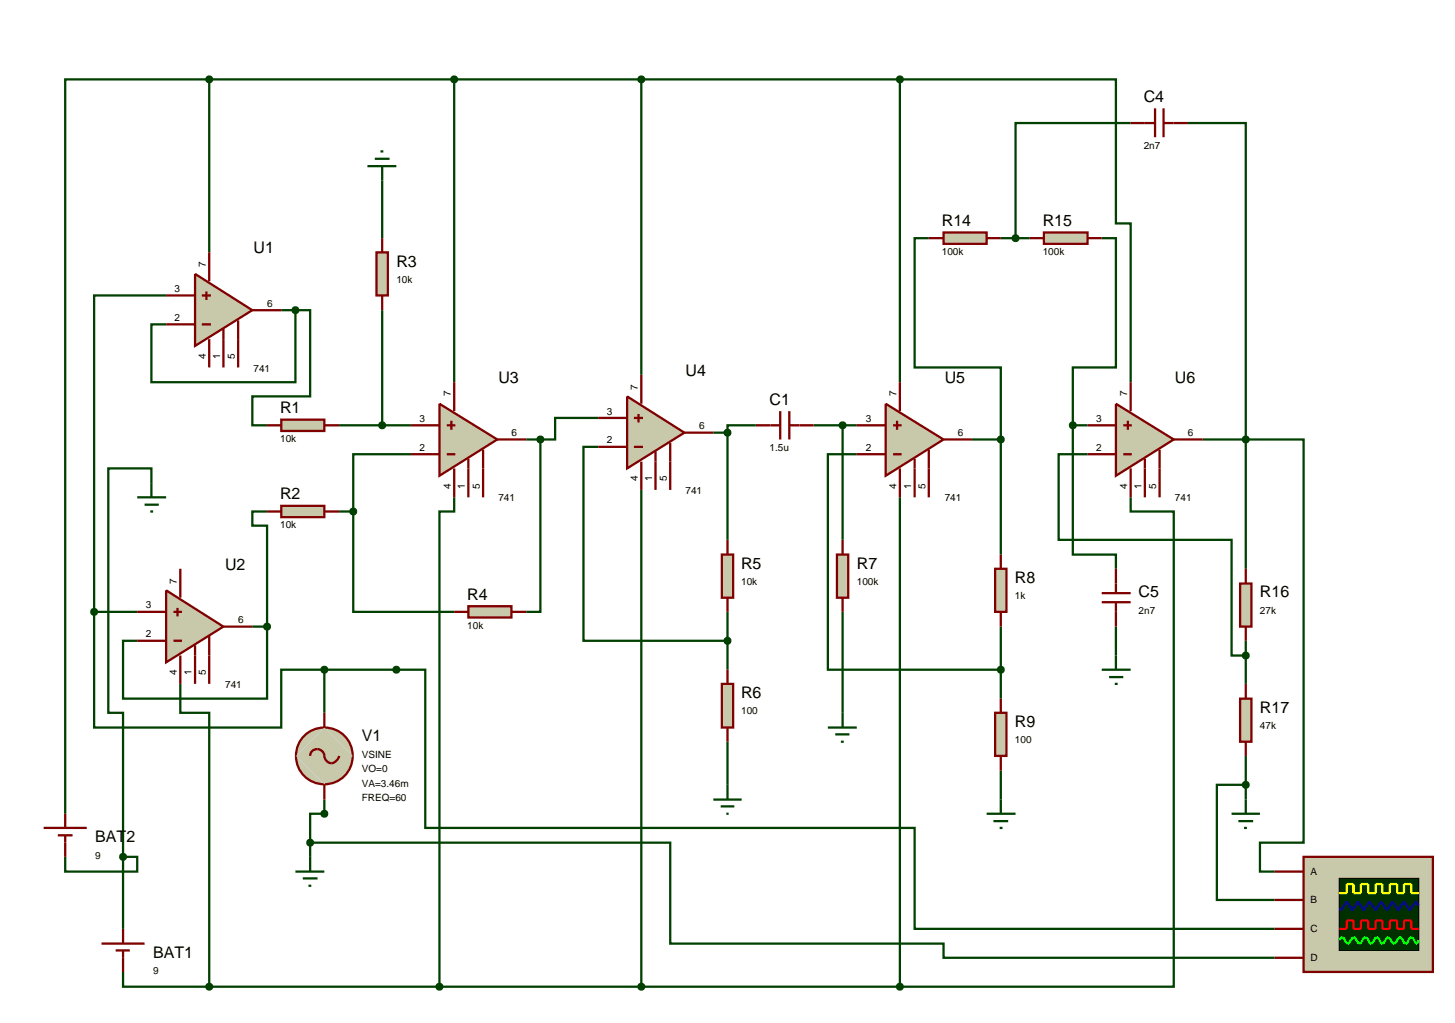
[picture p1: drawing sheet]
<svg xmlns="http://www.w3.org/2000/svg" width="257mm" height="180mm" viewBox="0 0 257 180" stroke-linecap="round" stroke-linejoin="round" font-family="sans-serif">
<g fill="none" stroke="#004000" stroke-width=".4">
<path d="M36.9 14h-25.4v129.5M36.9 14v30.5M36.9 14h121.8M80.1 14v53.4M113.1 14v52.1M158.7 14h38.1v25.4h2.6v28M158.7 14v53.4M67.4 31.8v10.2M199.4 21.7h-20.3v20.3M209.5 21.7h10.2v55.8M29.3 52.1h-12.7v55.8M49.6 54.7h2.5"/>
<path d="M52.1 54.7v12.7h-25.4v-10.2h2.6M52.1 54.7h2.6v15.2h-10.2v5.1h2.6M67.4 54.7v20.3M163.8 42h-2.5v22.8h15.2v12.7M176.5 42h5.1M194.3 42h2.5v22.8h-7.6v10.2M59.8 75h12.7M92.8 77.5h2.5M95.3 77.5v30.4h-2.5M105.5 73.7h-7.6v3.8h-2.6M105.5 78.8h-2.6v34.2h25.4M125.8 76.3h2.5"/>
<path d="M128.3 76.3v18.9M133.3 75h-5v1.3M143.5 75h7.6M148.6 75v20.2M171.4 77.5h5.1M176.5 77.5v20.3M189.2 75v22.8h7.6v2.5M189.2 75h2.6M212.1 77.5h7.6M219.7 77.5h10.2v71.1h-7.7v5.1h2.6M219.7 77.5v22.8M26.7 85.2v-2.6h-7.6v43.1h2.6v25.4"/>
<path d="M47.1 90.2h-2.6v2.5h2.6v17.8M59.8 90.2h2.5M62.3 90.2v17.7h17.8M72.5 80.1h-10.2v10.1M80.1 87.7v2.5h-2.6v83.8M113.1 86.4v87.6M151.1 80.1h-5.1v38h30.5M158.7 87.7v86.3M191.8 80.1h-5.1v15.1h30.5v20.4h2.5M199.4 87.7v2.5h7.6v83.8h-48.3M16.6 107.9v20.4h33v-10.2h7.6M16.6 107.9h7.6"/>
<path d="M44.5 110.5h2.6M47.1 110.5v12.7h-25.4v-10.2h2.5M57.2 118.1h17.8v27.9h86.3v17.8h63.5M57.2 118.1v7.6M128.3 107.9v10.2M148.6 107.9v17.8M176.5 110.5v12.7M196.8 110.5v5.1M219.7 113v7.6M31.8 120.6v5.1h5.1v48.3M128.3 130.8v7.6M176.5 135.9v5.1"/>
<path d="M219.7 138.4h-5.1v20.3h10.2M219.7 133.3v7.7M11.5 151.1v2.6h12.7v-2.6h-2.5M21.7 151.1v12.7M54.7 148.6h63.5v17.8h48.2v2.5h58.4M54.7 148.6v2.5M57.2 141v2.5h-2.5v5.1M21.7 171.4v2.6h15.2M36.9 174h121.8"/>
</g>
<path d="M34.4 48.3l10.1 6.4-10.1 6.3z" fill="#c8c8aa" stroke="#800000" stroke-width=".4"/>
<path d="M29.3 57.2h5.1M29.3 52.1h5.1M35.6 57.2h1.6M35.6 52.1h1.6M36.4 51.4v1.5M36.9 44.5v5.1M36.9 59.8v5M39.4 58v6.8M42 56.5v8.3M44.5 54.7h5.1" fill="none" stroke="#800000" stroke-width=".4"/>
<path d="M29.3 104.1l10.1 6.4-10.1 6.3z" fill="#c8c8aa" stroke="#800000" stroke-width=".4"/>
<path d="M24.2 113h5.1M24.2 107.9h5.1M30.6 113h1.5M30.6 107.9h1.5M31.3 107.2v1.5M31.8 100.3v5.1M31.8 115.6v5M34.4 113.8v6.8M36.9 112.2v8.4M39.4 110.5h5.1" fill="none" stroke="#800000" stroke-width=".4"/>
<path d="M77.5 71.2l10.2 6.3-10.2 6.4z" fill="#c8c8aa" stroke="#800000" stroke-width=".4"/>
<path d="M72.5 75h5M78.8 75h1.5M79.6 74.2v1.6M80.1 67.4v5.1M85.2 79.3v8.4M87.7 77.5h5.1M72.5 80.1h5M78.8 80.1h1.5M80.1 82.6v5.1M82.6 80.9v6.8" fill="none" stroke="#800000" stroke-width=".4"/>
<path d="M110.6 69.9l10.1 6.4-10.1 6.3z" fill="#c8c8aa" stroke="#800000" stroke-width=".4"/>
<path d="M105.5 78.8h5.1M105.5 73.7h5.1M111.8 78.8h1.6M111.8 73.7h1.6M112.6 73v1.5M113.1 66.1v5.1M115.6 79.6v6.8M118.2 78.1v8.3M120.7 76.3h5.1M113.1 81.4v5" fill="none" stroke="#800000" stroke-width=".4"/>
<path d="M156.2 71.2l10.2 6.3-10.2 6.4z" fill="#c8c8aa" stroke="#800000" stroke-width=".4"/>
<path d="M151.1 75h5.1M157.5 75h1.5M158.2 74.2v1.6M158.7 67.4v5.1M163.8 79.3v8.4M166.4 77.5h5M151.1 80.1h5.1M157.5 80.1h1.5M158.7 82.6v5.1M161.3 80.9v6.8" fill="none" stroke="#800000" stroke-width=".4"/>
<path d="M196.8 71.2l10.2 6.3-10.2 6.4z" fill="#c8c8aa" stroke="#800000" stroke-width=".4"/>
<path d="M191.8 75h5M198.1 75h1.5M198.9 74.2v1.6M199.4 67.4v5.1M204.5 79.3v8.4M207 77.5h5.1M191.8 80.1h5M198.1 80.1h1.5M199.4 82.6v5.1M201.9 80.9v6.8" fill="none" stroke="#800000" stroke-width=".4"/>
<path d="M49.6 74h7.6v2h-7.6z" fill="#c8c8aa" stroke="#800000" stroke-width=".4"/>
<path d="M47.1 75h2.5M57.2 75h2.6" fill="none" stroke="#800000" stroke-width=".4"/>
<path d="M49.6 89.2h7.6v2h-7.6z" fill="#c8c8aa" stroke="#800000" stroke-width=".4"/>
<path d="M47.1 90.2h2.5M57.2 90.2h2.6" fill="none" stroke="#800000" stroke-width=".4"/>
<path d="M66.4 44.5h2v7.6h-2z" fill="#c8c8aa" stroke="#800000" stroke-width=".4"/>
<path d="M67.4 42v2.5M67.4 52.1v2.6" fill="none" stroke="#800000" stroke-width=".4"/>
<path d="M82.6 106.9h7.6v2h-7.6z" fill="#c8c8aa" stroke="#800000" stroke-width=".4"/>
<path d="M80.1 107.9h2.5M90.2 107.9h2.6" fill="none" stroke="#800000" stroke-width=".4"/>
<path d="M127.3 97.8h2v7.6h-2z" fill="#c8c8aa" stroke="#800000" stroke-width=".4"/>
<path d="M128.3 95.2v2.6M128.3 105.4v2.5" fill="none" stroke="#800000" stroke-width=".4"/>
<path d="M127.3 120.6h2v7.7h-2z" fill="#c8c8aa" stroke="#800000" stroke-width=".4"/>
<path d="M128.3 118.1v2.5M128.3 128.3v2.5" fill="none" stroke="#800000" stroke-width=".4"/>
<path d="M147.6 97.8h2v7.6h-2z" fill="#c8c8aa" stroke="#800000" stroke-width=".4"/>
<path d="M148.6 95.2v2.6M148.6 105.4v2.5" fill="none" stroke="#800000" stroke-width=".4"/>
<path d="M175.5 100.3h2v7.6h-2z" fill="#c8c8aa" stroke="#800000" stroke-width=".4"/>
<path d="M176.5 97.8v2.5M176.5 107.9v2.6" fill="none" stroke="#800000" stroke-width=".4"/>
<path d="M175.5 125.7h2v7.6h-2z" fill="#c8c8aa" stroke="#800000" stroke-width=".4"/>
<path d="M176.5 123.2v2.5M176.5 133.3v2.6" fill="none" stroke="#800000" stroke-width=".4"/>
<path d="M166.4 41h7.6v2h-7.6z" fill="#c8c8aa" stroke="#800000" stroke-width=".4"/>
<path d="M163.8 42h2.6M174 42h2.5" fill="none" stroke="#800000" stroke-width=".4"/>
<path d="M184.1 41h7.7v2h-7.7z" fill="#c8c8aa" stroke="#800000" stroke-width=".4"/>
<path d="M181.6 42h2.5M191.8 42h2.5" fill="none" stroke="#800000" stroke-width=".4"/>
<path d="M218.7 102.9h2v7.6h-2z" fill="#c8c8aa" stroke="#800000" stroke-width=".4"/>
<path d="M219.7 100.3v2.6M219.7 110.5v2.5" fill="none" stroke="#800000" stroke-width=".4"/>
<path d="M218.7 123.2h2v7.6h-2z" fill="#c8c8aa" stroke="#800000" stroke-width=".4"/>
<g fill="none" stroke="#800000" stroke-width=".4">
<path d="M203.7 19.1v5.1M205.2 19.1v5.1M199.4 21.7h4.3M205.2 21.7h4.3M133.3 75h4.3M137.6 72.5v5M139.2 72.5v5M139.2 75h4.3M194.3 106.2h5.1M194.3 104.6h5.1M196.8 100.3v4.3M196.8 106.2v4.3"/>
<path d="M219.7 120.6v2.6M219.7 130.8v2.5"/>
</g>
<path d="M51.7 54.4l.4-.2-.5 .5zM52.1 54.2l.4 .2 .1 .3zM52.1 55.2l.5-.5-.1 .3zM51.6 54.7l.5 .5-.4-.2z" fill="#004000" stroke="#004000" stroke-width=".4"/>
<path d="M52.1 54.2l.5 .5-.5 .5-.5-.5z" fill="#004000"/>
<path d="M67 74.7l.4-.2-.5 .5zM67.4 74.5l.3 .1 .2 .4zM67.9 75l-.2 .4-.3 .1zM66.9 75l.5 .5-.4-.2z" fill="#004000" stroke="#004000" stroke-width=".4"/>
<path d="M66.9 75l.5-.5 .5 .5-.5 .5z" fill="#004000"/>
<path d="M61.9 89.9l.4-.2-.5 .5zM62.3 89.7l.3 .1 .2 .4zM62.3 90.7l.5-.5-.2 .4zM61.8 90.2l.5 .5-.3-.1z" fill="#004000" stroke="#004000" stroke-width=".4"/>
<path d="M61.8 90.2l.5-.5 .5 .5-.5 .5z" fill="#004000"/>
<path d="M46.7 110.2l.4-.2-.5 .5zM47.1 110l.4 .2 .1 .3zM47.6 110.5l-.1 .3-.4 .2zM46.6 110.5l.5 .5-.3-.1z" fill="#004000" stroke="#004000" stroke-width=".4"/>
<path d="M46.6 110.5l.5-.5 .5 .5-.5 .5z" fill="#004000"/>
<path d="M94.9 77.2l.4-.2-.5 .5zM95.3 77l.3 .1 .2 .4zM95.8 77.5l-.2 .4-.3 .1zM94.8 77.5l.5 .5-.3-.1z" fill="#004000" stroke="#004000" stroke-width=".4"/>
<path d="M94.8 77.5l.5-.5 .5 .5-.5 .5z" fill="#004000"/>
<path d="M127.9 112.7l.4-.2-.5 .5zM128.3 112.5l.4 .2 .1 .3zM128.8 113l-.2 .4-.3 .1zM127.8 113l.5 .5-.3-.1z" fill="#004000" stroke="#004000" stroke-width=".4"/>
<path d="M128.3 112.5l.5 .5-.5 .5-.5-.5z" fill="#004000"/>
<path d="M128 75.9l.3-.1-.5 .5zM128.3 75.8l.3 .1 .2 .4zM128.8 76.3l-.1 .3-.4 .2zM127.8 76.3l.5 .5-.4-.2z" fill="#004000" stroke="#004000" stroke-width=".4"/>
<path d="M127.8 76.3l.5-.5 .5 .5-.5 .5z" fill="#004000"/>
<path d="M148.3 74.6l.3-.1-.5 .5zM148.6 74.5l.3 .1 .2 .4zM149.1 75l-.1 .3-.4 .2zM148.1 75l.5 .5-.4-.2z" fill="#004000" stroke="#004000" stroke-width=".4"/>
<path d="M148.1 75l.5-.5 .5 .5-.5 .5z" fill="#004000"/>
<path d="M176.2 117.7l.3-.1-.5 .5zM176.5 117.6l.4 .2 .1 .3zM177 118.1l-.2 .4-.3 .1zM176 118.1l.5 .5-.3-.1z" fill="#004000" stroke="#004000" stroke-width=".4"/>
<path d="M176.5 117.6l.5 .5-.5 .5-.5-.5z" fill="#004000"/>
<path d="M176.1 77.2l.4-.2-.5 .5zM176.5 77l.3 .1 .2 .4zM177 77.5l-.1 .3-.4 .2zM176 77.5l.5 .5-.4-.2z" fill="#004000" stroke="#004000" stroke-width=".4"/>
<path d="M176.5 77l.5 .5-.5 .5-.5-.5z" fill="#004000"/>
<path d="M188.8 74.7l.4-.2-.5 .5zM189.2 74.5l.4 .2 .1 .3zM189.7 75l-.1 .3-.4 .2zM188.7 75l.5 .5-.4-.2z" fill="#004000" stroke="#004000" stroke-width=".4"/>
<path d="M188.7 75l.5-.5 .5 .5-.5 .5z" fill="#004000"/>
<path d="M178.7 41.7l.4-.2-.5 .5zM179.1 41.5l.3 .1 .2 .4zM179.6 42l-.1 .3-.4 .2zM178.6 42l.5 .5-.4-.2z" fill="#004000" stroke="#004000" stroke-width=".4"/>
<path d="M178.6 42l.5-.5 .5 .5-.5 .5z" fill="#004000"/>
<path d="M219.3 115.3l.4-.2-.5 .5zM219.7 115.1l.3 .1 .2 .4zM219.7 116.1l.5-.5-.2 .4zM219.2 115.6l.5 .5-.3-.1z" fill="#004000" stroke="#004000" stroke-width=".4"/>
<path d="M219.2 115.6l.5-.5 .5 .5-.5 .5z" fill="#004000"/>
<path d="M219.3 77.2l.4-.2-.5 .5zM219.7 77l.4 .2 .1 .3zM219.7 78l.5-.5-.1 .3zM219.2 77.5l.5 .5-.3-.1z" fill="#004000" stroke="#004000" stroke-width=".4"/>
<path d="M219.2 77.5l.5-.5 .5 .5-.5 .5z" fill="#004000"/>
<g fill="none" stroke="#004000" stroke-width=".4">
<path d="M64.8 29.3h5.1M66.1 28h2.6M67.1 26.7h.5M67.4 29.3v2.5M24.2 87.7h5.1M25.5 89h2.5M26.5 90.2h.5M26.7 85.2v2.5M194.3 118.1h5.1M195.6 119.4h2.5M196.8 115.6v2.5M128.3 138.4v2.6"/>
<path d="M146 128.3h5.1M147.3 129.5h2.5M148.3 130.8h.5M148.6 125.7v2.6M196.6 120.6h.5M52.1 153.7h5.1M53.4 154.9h2.6M54.4 156.2h.5M54.7 151.1v2.6M125.8 141h5M127.1 142.2h2.4M128.1 143.5h.4"/>
<path d="M174 143.5h5.1M175.2 144.8h2.6M176.3 146h.5M176.5 141v2.5M217.2 143.5h5M218.4 144.8h2.6M219.4 146h.5M219.7 141v2.5"/>
</g>
<path d="M36.5 13.7l.4-.2-.5 .5zM36.9 13.5l.3 .1 .2 .4zM36.9 14.5l.5-.5-.2 .4zM36.4 14l.5 .5-.4-.2z" fill="#004000" stroke="#004000" stroke-width=".4"/>
<path d="M36.4 14l.5-.5 .5 .5-.5 .5z" fill="#004000"/>
<path d="M79.7 13.7l.4-.2-.5 .5zM80.1 13.5l.3 .1 .2 .4zM80.1 14.5l.5-.5-.2 .4zM79.6 14l.5 .5-.4-.2z" fill="#004000" stroke="#004000" stroke-width=".4"/>
<path d="M80.1 13.5l.5 .5-.5 .5-.5-.5z" fill="#004000"/>
<path d="M112.8 13.6l.3-.1-.5 .5zM113.1 13.5l.3 .1 .2 .4zM113.1 14.5l.5-.5-.2 .4zM112.6 14l.5 .5-.3-.1z" fill="#004000" stroke="#004000" stroke-width=".4"/>
<path d="M113.1 13.5l.5 .5-.5 .5-.5-.5z" fill="#004000"/>
<path d="M158.3 13.7l.4-.2-.5 .5zM158.7 13.5l.3 .1 .2 .4zM158.7 14.5l.5-.5-.2 .4zM158.2 14l.5 .5-.4-.2z" fill="#004000" stroke="#004000" stroke-width=".4"/>
<path d="M158.7 13.5l.5 .5-.5 .5-.5-.5z" fill="#004000"/>
<path d="M36.5 173.7l.4-.2-.5 .5zM36.9 173.5l.3 .1 .2 .4zM37.4 174l-.1 .3-.4 .2zM36.4 174l.5 .5-.4-.2z" fill="#004000" stroke="#004000" stroke-width=".4"/>
<path d="M36.4 174l.5-.5 .5 .5-.5 .5z" fill="#004000"/>
<path d="M77.2 173.6l.3-.1-.5 .5zM77.5 173.5l.3 .1 .2 .4zM78 174l-.1 .3-.4 .2zM77 174l.5 .5-.4-.2z" fill="#004000" stroke="#004000" stroke-width=".4"/>
<path d="M77.5 173.5l.5 .5-.5 .5-.5-.5z" fill="#004000"/>
<path d="M112.8 173.6l.3-.1-.5 .5zM113.1 173.5l.3 .1 .2 .4zM113.6 174l-.2 .4-.3 .1zM112.6 174l.5 .5-.4-.2z" fill="#004000" stroke="#004000" stroke-width=".4"/>
<path d="M113.1 173.5l.5 .5-.5 .5-.5-.5z" fill="#004000"/>
<path d="M158.4 173.6l.3-.1-.5 .5zM158.7 173.5l.3 .1 .2 .4zM159.2 174l-.2 .4-.3 .1zM158.2 174l.5 .5-.4-.2z" fill="#004000" stroke="#004000" stroke-width=".4"/>
<path d="M158.7 173.5l.5 .5-.5 .5-.5-.5z" fill="#004000"/>
<path d="M219.3 138.1l.4-.2-.5 .5zM219.7 137.9l.4 .2 .1 .3zM219.7 138.9l.5-.5-.2 .4zM219.2 138.4l.5 .5-.3-.1z" fill="#004000" stroke="#004000" stroke-width=".4"/>
<path d="M219.2 138.4l.5-.5 .5 .5-.5 .5z" fill="#004000"/>
<path d="M53.4 130.1a5 5 0 0 1 3.8-1.8l-5 5a5 5 0 0 1 1.2-3.2zM57.2 128.3a5 5 0 0 1 5 5zM57.2 138.3l5-5a5 5 0 0 1-5 5zM52.2 133.3l5 5a5 5 0 0 1-5-5z" fill="#c8c8aa" stroke="#800000" stroke-width=".4"/>
<path d="M52.2 133.3l5-5 5 5-5 5z" fill="#c8c8aa"/>
<path d="M54.7 133.3a1.29 1.29 0 0 1 1.5-1.2 1.29 1.29 0 0 1 1.1 1.5 1.21 1.21 0 0 0 1 1 1.21 1.21 0 0 0 1.2-.6l.3-.7M57.2 125.7v2.6M57.2 138.4v2.6" fill="none" stroke="#800000" stroke-width=".4"/>
<path d="M16.3 107.5l.3-.1-.5 .5zM16.6 107.4l.3 .1 .2 .4zM17.1 107.9l-.2 .4-.3 .1zM16.1 107.9l.5 .5-.4-.2z" fill="#004000" stroke="#004000" stroke-width=".4"/>
<path d="M16.6 107.4l.5 .5-.5 .5-.5-.5z" fill="#004000"/>
<path d="M56.9 117.7l.3-.1-.5 .5zM57.2 117.6l.4 .2 .1 .3zM57.7 118.1l-.1 .3-.4 .2zM56.7 118.1l.5 .5-.3-.1z" fill="#004000" stroke="#004000" stroke-width=".4"/>
<path d="M56.7 118.1l.5-.5 .5 .5-.5 .5z" fill="#004000"/>
<path d="M54.4 148.2l.3-.1-.5 .5zM54.7 148.1l.3 .1 .2 .4zM55.2 148.6l-.2 .4-.3 .1zM54.2 148.6l.5 .5-.4-.2z" fill="#004000" stroke="#004000" stroke-width=".4"/>
<path d="M54.7 148.1l.5 .5-.5 .5-.5-.5z" fill="#004000"/>
<path d="M229.9 151.1h22.8v20.3h-22.8z" fill="#c8c8aa" stroke="#800000" stroke-width=".4"/>
<path d="M236.2 154.9h14v12.7h-14z" fill="#003000" stroke="#000" stroke-width=".2"/>
<path d="M236.2 157.5h1.3v-1.6h1.2v1.6h1.3v-1.6h1.3v1.6h1.3v-1.6h1.2v1.6h1.3v-1.6h1.3v1.6h1.2v-1.6h1.3v1.6h1.3" fill="none" stroke="#ff0" stroke-width=".4"/>
<path d="M236.2 163.8h1.3v-1.5h1.2v1.5h1.3v-1.5h1.3v1.5h1.3v-1.5h1.2v1.5h1.3v-1.5h1.3v1.5h1.2v-1.5h1.3v1.5h1.3" fill="none" stroke="#f00" stroke-width=".4"/>
<path d="M250.2 159.7l-.5-.7-1.1 1.5-1-1.5-1 1.5-1-1.5-1 1.5-1-1.5-1 1.5-1.1-1.5-1 1.5-1-1.5-1 1.5-1-1.5-1 1.5-.3-.2" fill="none" stroke="#00f" stroke-width=".4"/>
<path d="M236.2 165.8l.2-.4 .3-.1 .3 .1 .4 .8 .3 .2 .3-.2 .3-.5 .4-.4 .3 .1 .5 .8 .3 .2 .7-1 .3-.1 .3 .1 .4 .8 .3 .2 .3-.2 .4-.8 .3-.1 .3 .1 .4 .8 .3 .2 .3-.2 .3-.5 .4-.4 .3 .1 .5 .8 .3 .2 .7-1 .3-.1 .3 .1 .4 .8 .3 .2 .3-.2 .4-.8 .3-.1 .3 .1 .4 .8 .3 .2 .3-.6" fill="none" stroke="#0f0" stroke-width=".4"/>
<path d="M224.8 153.7h5.1M224.8 158.7h5.1M224.8 163.8h5.1M224.8 168.9h5.1" fill="none" stroke="#800000" stroke-width=".4"/>
<path d="M69.6 117.7l.3-.1-.5 .5zM69.9 117.6l.4 .2 .1 .3zM70.4 118.1l-.1 .3-.4 .2zM69.4 118.1l.5 .5-.3-.1z" fill="#004000" stroke="#004000" stroke-width=".4"/>
<path d="M69.4 118.1l.5-.5 .5 .5-.5 .5z" fill="#004000"/>
<path d="M56.8 143.2l.4-.2-.5 .5zM57.2 143l.4 .2 .1 .3zM57.2 144l.5-.5-.2 .4zM56.7 143.5l.5 .5-.3-.1z" fill="#004000" stroke="#004000" stroke-width=".4"/>
<path d="M56.7 143.5l.5-.5 .5 .5-.5 .5z" fill="#004000"/>
<path d="M7.7 146h7.6M10.2 147.3h2.6M11.5 143.5v2.5M11.5 147.3v3.8M17.9 166.4h7.6M20.4 167.6h2.5M21.7 163.8v2.6M21.7 167.6v3.8" fill="none" stroke="#800000" stroke-width=".4"/>
<path d="M21.3 150.8l.4-.2-.5 .5zM21.7 150.6l.4 .2 .1 .3zM22.2 151.1l-.2 .4-.3 .1zM21.2 151.1l.5 .5-.3-.1z" fill="#004000" stroke="#004000" stroke-width=".4"/>
<path d="M21.2 151.1l.5-.5 .5 .5-.5 .5z" fill="#004000"/>
<g font-size="2.8">
<text x="201.7" y="18">C4</text>
<text x="166.1" y="39.9">R14</text>
<text x="183.9" y="39.9">R15</text>
<text x="44.7" y="44.7">U1</text>
<text x="69.9" y="47.1">R3</text>
<text x="87.9" y="67.6">U3</text>
<text x="120.9" y="66.3">U4</text>
<text x="135.7" y="71.4">C1</text>
<text x="166.6" y="67.6">U5</text>
<text x="207.2" y="67.6">U6</text>
<text x="49.4" y="72.9">R1</text>
<text x="49.4" y="88.1">R2</text>
<text x="39.7" y="100.5">U2</text>
<text x="130.7" y="100.4">R5</text>
<text x="151.1" y="100.4">R7</text>
<text x="82.4" y="105.8">R4</text>
<text x="179" y="102.9">R8</text>
<text x="200.8" y="105.4">C5</text>
<text x="222.2" y="105.4">R16</text>
<text x="130.7" y="123.2">R6</text>
<text x="222.2" y="125.8">R17</text>
<text x="63.8" y="130.8">V1</text>
<text x="179" y="128.3">R9</text>
<text x="16.8" y="148.6">BAT2</text>
<text x="27" y="168.9">BAT1</text>
</g>
<g font-size="1.8">
<text x="201.7" y="26.2">2n7</text>
<text x="36.3" y="47.1" transform="rotate(-90 36.3 47.1)">7</text>
<text x="166.1" y="45">100k</text>
<text x="183.9" y="45">100k</text>
<text x="30.8" y="51.5">3</text>
<text x="69.9" y="49.9">10k</text>
<text x="30.8" y="56.6">2</text>
<text x="47.1" y="54.1">6</text>
<text x="36.3" y="63.3" transform="rotate(-90 36.3 63.3)">4</text>
<text x="38.8" y="63.3" transform="rotate(-90 38.8 63.3)">1</text>
<text x="41.4" y="63.3" transform="rotate(-90 41.4 63.3)">5</text>
<text x="44.7" y="65.6">741</text>
<text x="79.5" y="69.9" transform="rotate(-90 79.5 69.9)">7</text>
<text x="112.5" y="68.7" transform="rotate(-90 112.5 68.7)">7</text>
<text x="158.1" y="69.9" transform="rotate(-90 158.1 69.9)">7</text>
<text x="198.8" y="69.9" transform="rotate(-90 198.8 69.9)">7</text>
<text x="49.4" y="78">10k</text>
<text x="74" y="74.4">3</text>
<text x="90.2" y="76.9">6</text>
<text x="107" y="73.1">3</text>
<text x="123.3" y="75.7">6</text>
<text x="152.7" y="74.4">3</text>
<text x="168.9" y="76.9">6</text>
<text x="193.3" y="74.4">3</text>
<text x="209.5" y="76.9">6</text>
<text x="74" y="79.5">2</text>
<text x="107" y="78.2">2</text>
<text x="135.7" y="79.6">1.5u</text>
<text x="152.7" y="79.5">2</text>
<text x="193.3" y="79.5">2</text>
<text x="79.5" y="86.2" transform="rotate(-90 79.5 86.2)">4</text>
<text x="82" y="86.2" transform="rotate(-90 82 86.2)">1</text>
<text x="84.6" y="86.2" transform="rotate(-90 84.6 86.2)">5</text>
<text x="87.9" y="88.4">741</text>
<text x="112.5" y="84.9" transform="rotate(-90 112.5 84.9)">4</text>
<text x="115" y="84.9" transform="rotate(-90 115 84.9)">1</text>
<text x="117.6" y="84.9" transform="rotate(-90 117.6 84.9)">5</text>
<text x="120.9" y="87.2">741</text>
<text x="158.1" y="86.2" transform="rotate(-90 158.1 86.2)">4</text>
<text x="160.7" y="86.2" transform="rotate(-90 160.7 86.2)">1</text>
<text x="163.2" y="86.2" transform="rotate(-90 163.2 86.2)">5</text>
<text x="166.6" y="88.4">741</text>
<text x="198.8" y="86.2" transform="rotate(-90 198.8 86.2)">4</text>
<text x="201.3" y="86.2" transform="rotate(-90 201.3 86.2)">1</text>
<text x="203.9" y="86.2" transform="rotate(-90 203.9 86.2)">5</text>
<text x="207.2" y="88.4">741</text>
<text x="49.4" y="93.2">10k</text>
<text x="25.7" y="107.3">3</text>
<text x="31.2" y="102.9" transform="rotate(-90 31.2 102.9)">7</text>
<text x="130.7" y="103.2">10k</text>
<text x="151.1" y="103.2">100k</text>
<text x="179" y="105.7">1k</text>
<text x="25.7" y="112.4">2</text>
<text x="42" y="109.9">6</text>
<text x="82.4" y="110.9">10k</text>
<text x="200.8" y="108.3">2n7</text>
<text x="222.2" y="108.3">27k</text>
<text x="31.2" y="119.1" transform="rotate(-90 31.2 119.1)">4</text>
<text x="33.8" y="119.1" transform="rotate(-90 33.8 119.1)">1</text>
<text x="36.3" y="119.1" transform="rotate(-90 36.3 119.1)">5</text>
<text x="39.7" y="121.4">741</text>
<text x="130.7" y="126">100</text>
<text x="179" y="131.1">100</text>
<text x="222.2" y="128.6">47k</text>
<text x="63.8" y="133.7">VSINE</text>
<text x="63.8" y="136.2">VO=0</text>
<text x="63.8" y="138.7">VA=3.46m</text>
<text x="63.8" y="141.3">FREQ=60</text>
<text x="16.8" y="151.4">9</text>
<text x="231.1" y="154.3">A</text>
<text x="231.1" y="159.3">B</text>
<text x="231.1" y="164.4">C</text>
<text x="27" y="171.8">9</text>
<text x="231.1" y="169.5">D</text>
</g>
</svg>
